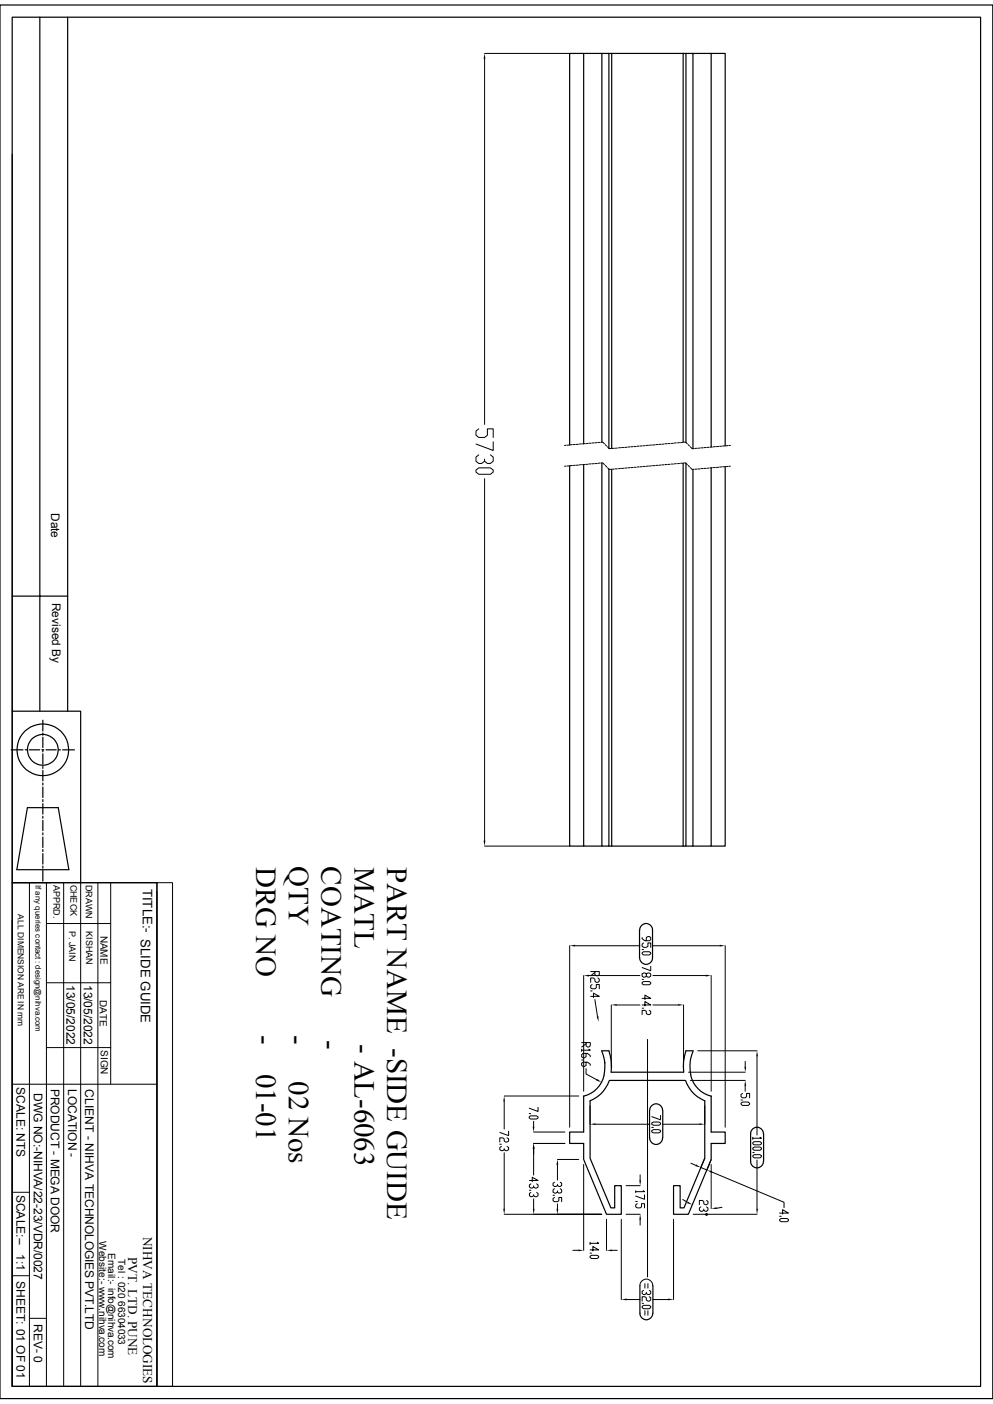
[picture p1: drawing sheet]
<svg xmlns="http://www.w3.org/2000/svg" width="210mm" height="297mm" viewBox="0 0 210 297" stroke-linecap="round" stroke-linejoin="round" font-family="sans-serif">
<g fill="none" stroke="#000" stroke-width=".25">
<path d="M0 1.1h210v294.8h-210zM2.6 3.6h204.8v289.7h-204.8zM8.4 3.6v146.9M14.3 3.6v146.9M123.4 11.3h-2.9v82.8M127.3 11.3h-3.9v82.6M128.8 11.3v83.6M129.4 11.3h-2.1v82.3M129.4 11.3v83.6M129.4 11.3h15.1M144.5 11.3h.6v82.3M144.5 11.3v82.3"/>
<path d="M145.1 11.3h1.5v83.6M146.6 11.3h3.8v83.3M150.4 11.3h3v83M2.6 32.6v117.9h14.5v36.2M120.5 98.5v80.5h2.9M123.4 98.3v80.7h3.9M127.3 98v81h1.5v-79.8M129.4 99.3v79.7M144.5 98v81M145.1 98v81h-.6M146.6 99.3v79.7h-1.5M150.4 99v80h-3.8"/>
<path d="M153.4 98.7v80.3h-3M2.6 126.1h11.7M2.4 158.6h2.5M2.6 150.5v36.2M5.3 158.6h.5M6.2 158.6h2.2M8.8 158.6h.5M9.1 152.4v2.2M9.1 155.1v.4M9.1 156v2.2M9.1 158.6v.4M9.1 159.5v2.2"/>
<path d="M9.7 158.6h2.2M12.4 158.6h.4M13.3 158.6h2.4M5.8 170.9h6.5l2.3 13.1h-11zM9.1 162.1v.5M9.1 163v2.2M9.1 165.7v.4M9.1 166.5v2.2M9.1 169.2v.4M9.1 170v2.2M9.1 172.7v.4M9.1 173.6v2.1"/>
<path d="M9.1 176.2v.4M9.1 177.1v2.2M9.1 179.7v.4M128.8 179h15.7M2.6 186.7h30.6v106.6h-30.6zM2.6 194.8v98.5M9.1 184.1v2.3M9.1 180.6v2.2M9.1 183.2v.4M135.3 196.7v5.9M135.3 196.7a1.35 1.35 0 0 1 1.4-1.3 1.35 1.35 0 0 1 1.3 1.3v5.9a1.35 1.35 0 0 1-1.3 1.4 1.35 1.35 0 0 1-1.4-1.4M127.3 222.3a8.3 8.3 0 0 1 .5 5.1"/>
<path d="M127.3 222.3h1.5a9.5 9.5 0 0 1 .4 4.5M127.8 227.5a5.8 5.8 0 0 1-4.4 4.4M128.9 228.6a7.1 7.1 0 0 1-4.1 4.3v12.1l4.4 10.5h.8v-4.7h1.4v6.1h-3.1l-4.9-11.6v-3.4h-2.9v-2.4h2.9v-7.6M128.9 228.6h16M129.3 226.8h15.3M137.4 234.9v5.8M137.4 234.9a1.35 1.35 0 0 1 1.4-1.4 1.35 1.35 0 0 1 1.3 1.4M140.2 234.9v5.8M145 228.6a7.1 7.1 0 0 0 4.1 4.3v12.1l-4.4 10.5h-.9v-4.7h-1.3v6.1h3.1l4.8-11.6v-3.4h3v-2.4h-3v-7.6M146.1 227.5a5.8 5.8 0 0 0 4.4 4.4M146.6 222.3h-1.5a9.5 9.5 0 0 0-.5 4.5M146.6 222.3a8.3 8.3 0 0 0-.5 5.1"/>
<path d="M159.2 238.8a1.36 1.36 0 0 1 1.5-.2 1.36 1.36 0 0 1 .8 1.2v5.9a1.35 1.35 0 0 1-1.4 1.4 1.35 1.35 0 0 1-1.4-1.4v-5.9l.1-.4zM137.4 240.7a1.35 1.35 0 0 0 1.4 1.4 1.35 1.35 0 0 0 1.3-1.4M135.3 271.9v5.9a1.35 1.35 0 0 0 1.4 1.4 1.35 1.35 0 0 0 1.3-1.4M138.1 271.9v5.9"/>
<circle cx="9.1" cy="158.6" r="5.5"/>
<circle cx="9.1" cy="158.6" r="3.3"/>
</g>
<g fill="none" stroke="#000" stroke-width=".21">
<path d="M102.5 11.3h18M102.5 12.4v77.4M100.7 99.4l.6-.4h2.4l.6 .4v.5l-.6 .4h-2.4l-.6-.4zM101.3 96.2l-.6 .5v.9l.6 .4h.6l.6-.4M101.3 90.7l-.6 .5v.9l.6 .4h1.2l.6-.4v-1.4h1.2v1.8M103.7 96.2l.6 .5v.9l-.6 .4h-.6l-.6-.4v-.5M104.3 93.5v1.8l-3.6-1.4M119.7 94.2h-.3M119.7 98.6h-.3M120.4 94.1l-.5 .1M120.4 98.6h-.5M121 94.1h-.4"/>
<path d="M121 98.5h-.4M121.7 94l-.5 .1M121.7 98.4l-.5 .1M122.3 94h-.4M122.3 98.4h-.4M123 93.9h-.4M123 98.3h-.4M123.7 93.9h-.5M123.7 98.3h-.5M124.3 93.8l-.4 .1M124.3 98.2l-.4 .1M124.5 93.8h.5"/>
<path d="M125 98.1l-.5 .1M125.6 93.7h-.4M125.6 98.1h-.4M126.3 93.6l-.5 .1M126.3 98l-.5 .1M126.5 93.6h.4M126.9 98h-.4M127.1 93.6l.4-.1 .3 .4M127.1 98l.4-.1 .3 .4M128 94.1l.3 .3M128 98.5l.3 .3M128.5 94.5l.4 .4h.3"/>
<path d="M128.5 98.9l.4 .4h.3M129.9 94.8l-.4 .1M129.9 99.2l-.4 .1M130.1 99.2h.5M130.6 94.8h-.5M131.2 94.7h-.4M131.2 99.1h-.4M131.9 94.7h-.5M131.9 99.1h-.5M132.1 99h.4M132.5 94.6l-.4 .1M133.2 94.5l-.4 .1"/>
<path d="M133.2 98.9l-.4 .1M133.9 94.5h-.5M133.9 98.9h-.5M134.1 98.8h.4M134.5 94.4l-.4 .1M135.2 94.4h-.5M135.2 98.8h-.5M135.8 94.3l-.4 .1M135.8 98.7l-.4 .1M136.1 98.7h.4M136.5 94.3h-.4M137.2 94.2h-.5"/>
<path d="M137.2 98.6h-.5M137.8 94.1l-.4 .1M137.8 98.6h-.4M138 98.5h.5M138.5 94.1h-.5M139.1 94l-.4 .1M139.1 98.4l-.4 .1M139.8 94h-.5M139.8 98.4h-.5M140 98.3h.4M140.4 93.9l-.4 .1M141.1 93.9h-.5"/>
<path d="M141.1 98.3h-.5M141.7 93.8l-.4 .1M141.7 98.2l-.4 .1M142 98.2h.4M142.4 93.8h-.4M143 93.7h-.4M143 98.1h-.4M143.7 93.6l-.4 .1M143.7 98l-.4 .1M143.9 98h.5M144.4 93.6h-.5M144.6 93.6l.4-.1 .4 .4"/>
<path d="M144.6 98l.4-.1 .4 .4M145.5 94.1l.3 .3M145.5 98.5l.3 .3M146 94.5l.4 .4h.3M146 98.9l.4 .4h.3M147.4 94.8l-.5 .1M147.4 99.2l-.5 .1M148 94.8h-.4M148 99.2h-.4M148.3 94.7h.4M148.7 99.1h-.4M149.4 94.7h-.5"/>
<path d="M149.4 99.1h-.5M150 94.6l-.4 .1M150 99l-.4 .1M150.2 94.6h.5M150.7 98.9l-.5 .1M151.3 94.5h-.4M151.3 98.9h-.4M152 94.4l-.5 .1M152 98.8l-.5 .1M152.2 94.4h.4M152.6 98.8h-.4M153.3 94.3l-.5 .1"/>
<path d="M153.3 98.7l-.5 .1M153.9 94.3h-.4M153.9 98.7h-.4M154.1 94.2h.4M154.1 98.6h.4M102.5 101.3v76.5M102.5 179h18M2.6 186.7h30.6M6.2 186.7v106.6M9.8 195.4h13.6M9.8 186.7v106.6M13.5 186.7v106.6"/>
<path d="M17.1 186.7v106.6M20.7 186.7v106.6M23.4 186.7v42.7M33.2 186.7h3.3v106.6h-3.3zM33.2 188.6v104.7M135.8 198.3v.3l.6 .4h.9l.3-.2v-.5l-.3-.2-.6 .2v.7M136.1 199.5l-.3 .2v.5l.3 .2h.6l.3-.2v-.7h.6v.9M9.8 207.9h13.6M120.5 200.1v38.4M121.6 200.1h13.7M123.4 206.4v24.4M124.6 206.4h10.7"/>
<path d="M124.9 205.5h1.8v.7l-.3 .2h-.3l-.3-.2v-.7M124.9 210.8h1.8l-1.2-.7v.9M124.9 209.6h.3M125.2 208.3l-.3 .2v.5l.3 .2h.6l.3-.2v-.7h.6v.9M125.8 211.5l.6 3.5M125.8 205.7l-.9 .7M126.4 206.9l.3 .2v.5l-.3 .2h-.3l-.3-.2v-.5l-.3-.2h-.6v.9M129.3 212.6v13.2M130.4 212.6h4.9M135.8 207.9l.3-.3h1.2l.3 .3v.2l-.3 .2h-1.2l-.3-.2zM135.8 201.5l.3-.2h1.2l.3 .2v.3l-.3 .2h-1.2l-.3-.2zM135.8 211.2h1.8l-1.2-.7v1"/>
<path d="M135.8 212.6h1.8l-1.2-.7v.9M135.8 207.2h.3M135.8 213.3h.3M135.8 200.9h.3M136.7 206l.6-.2 .3 .2v.5l-.6 .2-.3-.2v-.5l-.3-.2-.6 .2v.5l.3 .2 .6-.2M136.9 219.9v50.2M137.3 213.7l.3 .3v.4l-.3 .2-.6-.2v-.4l-.3-.3h-.6v.9M137.6 204.4v1l-1.8-.7M138.1 206.4h11.2M138.1 212.6h5.3M138.1 200.1h14.1M144.6 212.6v13.2"/>
<path d="M150.4 206.4v24.4M153.4 200.1v38.4M2.6 229.4h30.6M9.8 221.6h13.6M106.6 231.9h15.8M106.6 233v5.8M107.6 239.3v.9l-1.9-.6M111.9 236.3l.3-.2h1.3l.3 .2v.2l-.3 .2h-1.3l-.3-.2zM111.9 235.6h.3M112.9 237.2v1.1M112.9 239.5h6.6M113.8 234.2v.9l-1.9-.7"/>
<path d="M123 220.6h1.8v.6l-.3 .3h-.3l-.2-.3v-.6M123 222v.4M123 224.2h.3M124 226.1v1.1l2.2 1.2M124 220.8l-1 .7M124 222.8v.8l-.4 .2-.6-.2v-.5l.3-.3h.9l.6 .5v.3M124 224.7v.7l-.4 .2-.6-.2v-.5l.3-.2h.9l.6 .4v.3M124.5 222l.3 .2h-1.8M124.8 233.9v3.9M125.9 237.8h11.5M127.9 224.8h.1M137.8 238.5h.4"/>
<path d="M137.8 237.6l.4-.2h1.2l.3 .2v.2l-.3 .2h-1.2l-.4-.2zM137.8 239.2l.4-.2h1.2l.3 .2v.2l-.3 .2h-1.2l-.4-.2zM139.7 236v.9l-1.9-.7M140.1 237.8h7.8M145.6 226.8h12M146 228.6h11.6M147.6 222.3h12.5M149.1 233.9v3.9M156.7 233.4l.3-.3h1.2l.3 .3v.2l-.3 .2h-1.2l-.3-.2zM156.7 232.7h.3M157 231.3l-.3 .3v.4l.3 .2h.6l.3-.2v-.7h.6v.9M157.6 224.5v1.2"/>
<path d="M157.6 229.7v1.1M160.1 223.4v16.7M2.6 252.2h3.6M105.7 242.1h.3M106 242.5l-.3 .2v.5l.3 .2 .6-.2M106.6 256.9h20.7M106.6 243.9v11.8M107.2 240.7l.4 .2v.5l-.4 .2-.6-.2v-.5l-.3-.2h-.6v.9M107.2 242.5l.4 .2v.5l-.7 .2-.3-.2v-.2M112 249.7h1.8l-1.2-.7v1M112 251.8h.3M112.3 250.4l-.3 .3v.4l.3 .2 .6-.2"/>
<path d="M112.3 252.3l-.3 .2v.4l.3 .3 .6-.3M112.9 241.9h6.6M112.9 243v5.6M112.9 253.6v2.1M113.5 250.4l.3 .3v.4l-.3 .2h-.3l-.3-.2v-.2M113.5 252.3l.3 .2v.4l-.3 .3h-.3l-.3-.3v-.2M117 252.9h.3M117.3 250.1l-.3 .2v.5l.3 .2h.3l.3-.2M117.3 251.5l-.3 .2v.5l.3 .2h.3l.3-.2M117.3 253.3l-.3 .2v.5l.3 .2h.6l.3-.2v-.7h.6v.9M117.9 245.3h4.5M117.9 246.4v3.2"/>
<path d="M117.9 254.7v1M118.5 250.1l.3 .2v.5l-.6 .2-.3-.2v-.2M118.5 251.5l.3 .2v.5l-.6 .2-.3-.2v-.3M123.4 246.3v18.2M128.3 257.9v6.6M131.4 257.9v17M132.4 256.9h3M132.4 250.8h3M134.5 251.9v.4M134.5 254.2h.3M134.8 254.6l-.3 .2v.5l.3 .2h.6l.3-.2v-.7h.6v.9M135.4 248.5v1.2"/>
<path d="M135.4 258v1.2M136 251.9l.3 .2h-1.8M136.3 252.8v.9l-1.8-.7M142.5 257.9v17M144.4 253.7l1 .6M146.1 246.1l1.1 .4M146.6 256.9h13.5M148.2 255.3l-.3 .3v.4l.3 .2h.3l.3-.2M149.1 245l-.9 2 1.3 .5 .9-2.2M149.1 256.9l.3-.2 .3 .2-.3 .2zM149.4 254l.3 .2v.4l-.3 .2-.6-.2v-.4l-.3-.2h-.6v.8M149.4 255.3l.3 .3v.4l-.3 .2h-.3l-.3-.2v-.2"/>
<path d="M150.4 246.3v9.4M150.6 247.9l15.2 6.4v1.2M152.7 255.4l-1.1 .2M159.2 240.6v.4M159.2 243.8h.3M159.2 241.7l.3-.2h1.2l.3 .2v.3l-.3 .2h-1.2l-.3-.2zM159.2 242.9l.3-.2h1.2l.3 .2v.2l-.3 .2h-1.2l-.3-.2zM159.2 244.5l.3-.2h1.2l.3 .2v.2l-.3 .2h-1.2l-.3-.2zM160.1 245.4v10.3M160.7 240.6l.3 .2h-1.8M164.9 256.6h1.9l-1.3-.7v.9M164.9 257.3h.3"/>
<path d="M164.9 258l.3-.2h1.3l.3 .2v.2l-.3 .2h-1.3l-.3-.2zM2.6 269.9h3.6M6.2 278.9h3.6M121.2 264.5h1.1M124.8 264.4h1.8l-1.2-.7v.9M124.8 262.8v.5M124.8 265.1h.3M124.8 265.8l.3-.2h1.2l.3 .2v.2l-.3 .2h-1.2l-.3-.2zM126.3 262.8l.3 .2h-1.8M129.4 264.5h1.2M132.5 274.9h2.8M135.3 271.9a1.35 1.35 0 0 1 1.4-1.3 1.35 1.35 0 0 1 1.3 1.3"/>
<path d="M135.8 276.4l.3-.3h1.2l.3 .3v.2l-.3 .3h-1.2l-.3-.3zM135.8 275.7h.3M136.1 273l-.3 .2v.4l.3 .3 .6-.3M136.4 277.3v.9M136.4 271.6v.9M137 271.6v.9M137 277.3v.9M137.3 274.3l.3 .2v.5l-.3 .3h-.3l-.3-.3v-.5l-.3-.2h-.6v1M137.3 273l.3 .2v.4l-.3 .3-.6-.3v-.2M138.1 274.9h3.2"/>
</g>
<g fill="#000">
<path d="M102.5 11.3l.2 1.1h-.4zM102.3 177.8h.4l-.2 1.2zM120.5 200.1l1.1-.2v.3zM152.2 199.9l1.2 .2-1.2 .1zM123.4 206.4l1.2-.2v.4zM126.2 215.1l.4-.1v1.2zM129.3 212.6l1.1-.2v.4zM143.4 212.4l1.2 .2-1.2 .2zM149.3 206.2l1.1 .2-1.1 .2zM106.6 231.9l.2 1.1h-.4zM112.6 238.3h.4l-.1 1.2zM124.8 237.8l1.1-.2v.4z"/>
<path d="M126.3 228.3l.9 .6-1.1-.3zM147.9 237.6l1.2 .2-1.2 .2zM157.4 225.7h.4l-.2 1.1zM157.6 228.6l.2 1.1h-.4zM160.1 222.3l.2 1.1h-.4zM106.4 255.7h.4l-.2 1.2zM112.9 241.9l.1 1.1h-.4zM112.9 241.9l.2 1.1h-.4zM112.7 255.7h.4l-.2 1.2zM117.7 255.7h.4l-.2 1.2zM117.9 245.3l.2 1.1h-.4zM135.2 249.7h.4l-.2 1.1z"/>
<path d="M135.4 256.9l.2 1.1h-.4zM145.5 254.2l.9 .6-1.1-.2zM147.2 246.3l1 .7-1.1-.3zM149.5 247.5l1.1 .3-.1 .3zM150.4 255.7l1.2-.3v.4zM159.9 255.7h.4l-.2 1.2zM122.3 264.3l1.1 .2-1.1 .2zM128.3 264.5l1.1-.2v.4zM131.4 274.9l1.1-.2v.4zM141.3 274.7l1.2 .2-1.2 .2z"/>
</g>
<g font-size="6.1">
<text x="54.2" y="183.3" transform="rotate(90 54.2 183.3)">DRG NO</text>
<text x="61.1" y="183.3" transform="rotate(90 61.1 183.3)">QTY</text>
<text x="68" y="183.3" transform="rotate(90 68 183.3)">COATING</text>
<text x="75" y="183.3" transform="rotate(90 75 183.3)">MATL</text>
<text x="81.9" y="183.3" transform="rotate(90 81.9 183.3)">PART NAME -SIDE GUIDE</text>
<text x="54.2" y="219" transform="rotate(90 54.2 219)">-</text>
<text x="61.1" y="218.9" transform="rotate(90 61.1 218.9)">-</text>
<text x="68" y="220" transform="rotate(90 68 220)">-</text>
<text x="75" y="220.8" transform="rotate(90 75 220.8)">- AL-6063</text>
<text x="54.2" y="227.2" transform="rotate(90 54.2 227.2)">01-01</text>
<text x="61.1" y="228.6" transform="rotate(90 61.1 228.6)">02 Nos</text>
</g>
<g font-size="2.8">
<text x="30.2" y="188" transform="rotate(90 30.2 188)">TITLE:- SLIDE GUIDE</text>
<text x="30.3" y="261.6" transform="rotate(90 30.3 261.6)">NIHVA TECHNOLOGIES</text>
<text x="27.1" y="265.9" transform="rotate(90 27.1 265.9)">PVT. LTD. PUNE</text>
</g>
<g font-size="2.5">
<text x="10.8" y="108.5" transform="rotate(90 10.8 108.5)">Date</text>
<text x="11" y="127.5" transform="rotate(90 11 127.5)">Revised By</text>
<text x="14.1" y="208.4" transform="rotate(90 14.1 208.4)">13/05/2022</text>
<text x="17.7" y="208.3" transform="rotate(90 17.7 208.3)">13/05/2022</text>
<text x="3.5" y="230" transform="rotate(90 3.5 230)">SCALE: NTS</text>
<text x="7.2" y="231.2" transform="rotate(90 7.2 231.2)">DWG NO:-NIHVA/22-23/VDR/0027</text>
<text x="10.8" y="230.3" transform="rotate(90 10.8 230.3)">PRODUCT - MEGA DOOR</text>
<text x="14.4" y="230.3" transform="rotate(90 14.4 230.3)">LOCATION -</text>
<text x="18" y="230.4" transform="rotate(90 18 230.4)">CLIENT - NIHVA TECHNOLOGIES PVT.LTD</text>
<text x="3.5" y="252.7" transform="rotate(90 3.5 252.7)">SCALE:--</text>
<text x="3.5" y="265.3" transform="rotate(90 3.5 265.3)">1:1</text>
<text x="3.5" y="271" transform="rotate(90 3.5 271)">SHEET: 01 OF 01</text>
<text x="7.2" y="280" transform="rotate(90 7.2 280)">REV- 0</text>
</g>
<g font-size="2.1">
<text x="21.3" y="197.9" transform="rotate(90 21.3 197.9)">NAME</text>
<text x="21.1" y="211.5" transform="rotate(90 21.1 211.5)">DATE</text>
<text x="21.3" y="222.1" transform="rotate(90 21.3 222.1)">SIGN</text>
<text x="21" y="262.6" transform="rotate(90 21 262.6)">Website:- www.nihva.com</text>
<text x="22.9" y="265" transform="rotate(90 22.9 265)">Email:- info@nihva.com</text>
<text x="25" y="266.3" transform="rotate(90 25 266.3)">Tel : 020 66304033</text>
</g>
<g font-size="1.9">
<text x="11.3" y="187.2" transform="rotate(90 11.3 187.2)">APPRD.</text>
<text x="14.9" y="187.1" transform="rotate(90 14.9 187.1)">CHECK</text>
<text x="18.1" y="187.2" transform="rotate(90 18.1 187.2)">DRAWN</text>
<text x="14.6" y="196.9" transform="rotate(90 14.6 196.9)">P. JAIN</text>
<text x="18.2" y="197" transform="rotate(90 18.2 197)">KISHAN</text>
</g>
<text font-size="1.8" x="3.8" y="193.4" transform="rotate(90 3.8 193.4)">ALL DIMENSION ARE IN mm</text>
<text font-size="1.7" x="7.5" y="187.2" transform="rotate(90 7.5 187.2)">If any queries contact : design@nihva.com</text>
</svg>
